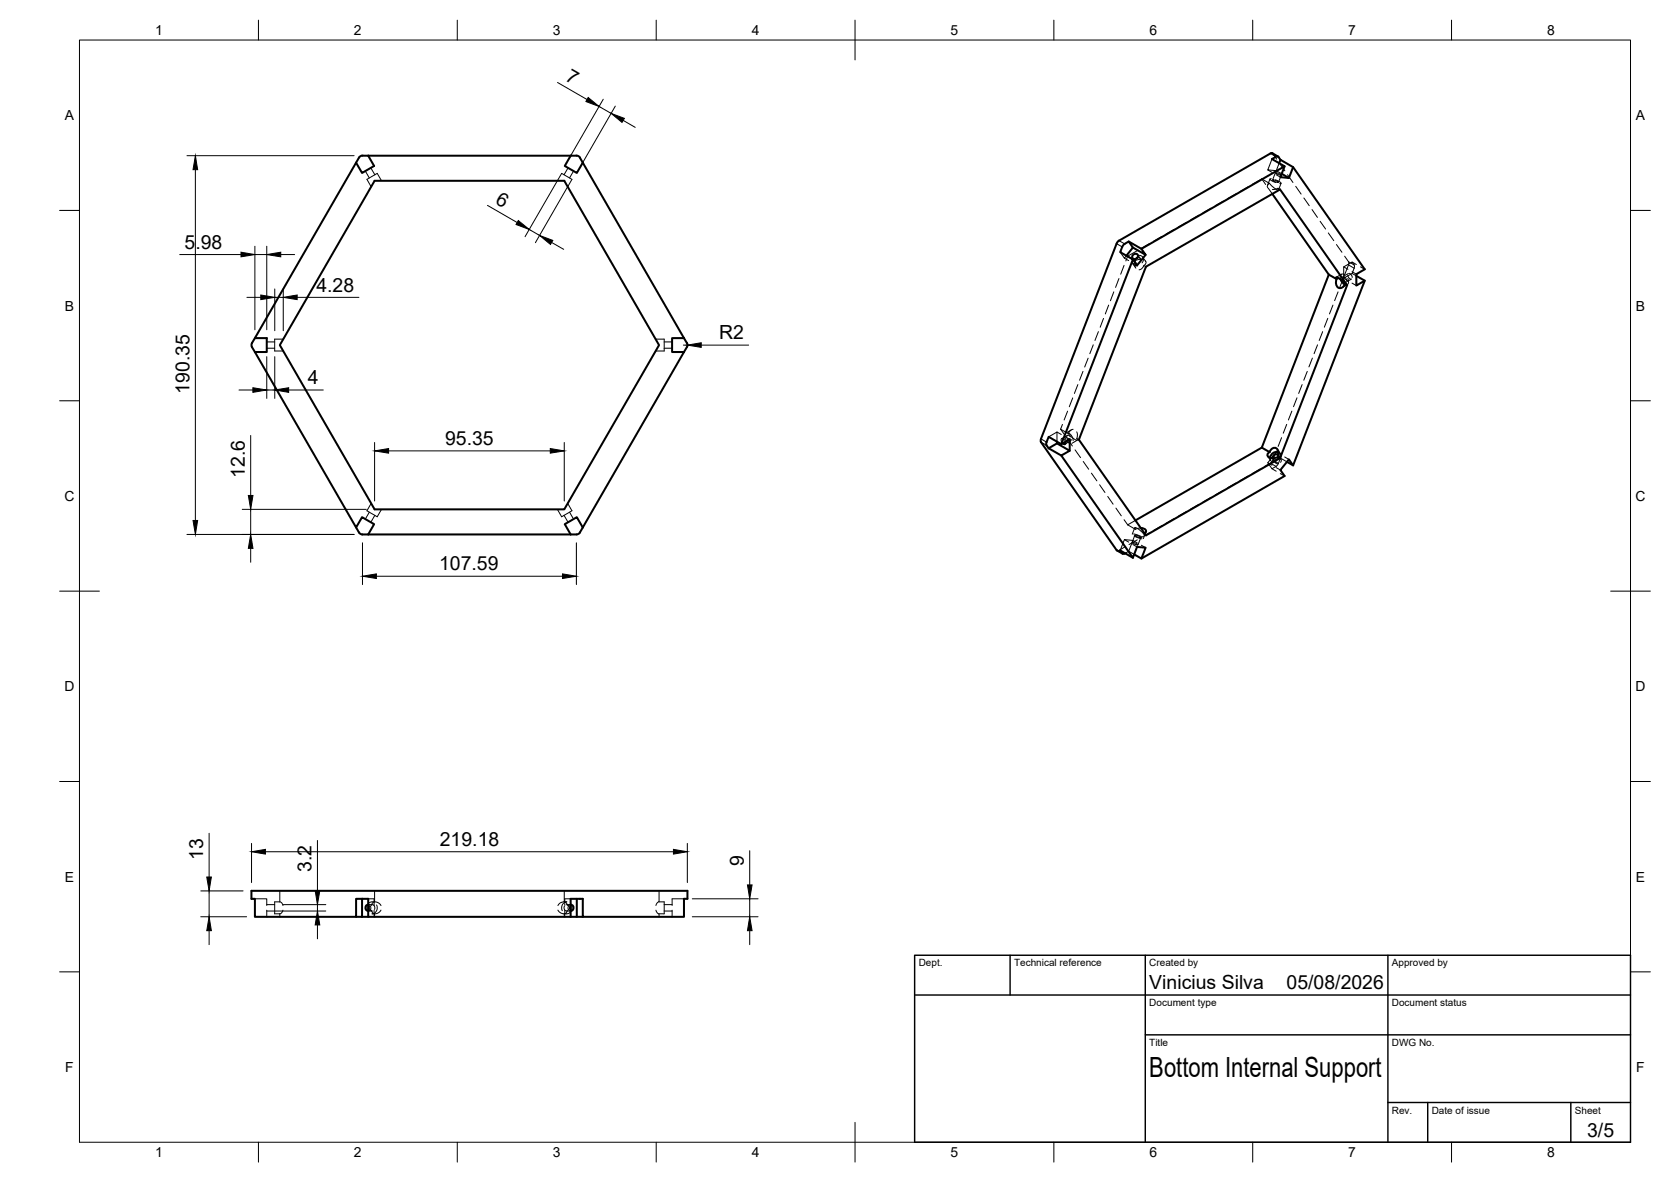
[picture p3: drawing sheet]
<svg xmlns="http://www.w3.org/2000/svg" width="420mm" height="297mm" viewBox="0 0 420 297" stroke-linecap="round" stroke-linejoin="round" font-family="sans-serif">
<!-- layer: Visible -->
<g fill="none" stroke="#000" stroke-width=".51">
<path d="M92.6 39.1l1.5 2.6-3.1 1.8-1.5-2.6M143.5 39.1l-1.5 2.6 3 1.8 1.5-2.6M319.4 38.6l-38.4 22.2-19.2 49.5v.8M319.9 38.5l1.4 .8M319.9 38.5h-.5M94.2 45.4h47.7l23.8 41.3-23.8 41.3h-47.7l-23.8-41.3zM319.9 48.7l14.2 20.3M322 40.2l-.5-.8-.4-.1-1.3 .7 3.2 1.8-36 20.7-3.2-1.8M322 40.2l3.1 1.8 18.1 25.7-2.2 1.2v2.9l2.2-1.3M322 40.2l-.4 .8M322.2 44h.1M322.3 43.7l1.8 1"/>
<path d="M323 41.8l-1.1 2.7 2.2 .2 1-2.7M283.2 64.3l1.7-2.1-1.1-1.5-1.4 .9-.7 1.8 3.2 1.8-18.1 46.4-3.1-1.8-.6 1.3M284.8 64.1a.7 .7 0 0 1 1.3-.1 .7 .7 0 0 1-.6 1.1 .58 .58 0 0 1-.8-.2 .58 .58 0 0 1 .1-.8zM284.9 62.2l3.2 1.8-1.1-1.5M285.9 64.9l-.3 .2M288.1 64l-2.2 2.7-1-1.5M288.1 67l33.8-19.4 16.8 24.1-16.8 43.4-33.8 19.4-16.8-24zM334.1 69l-16.8 43.5M334.1 69l2 1.1M336.1 70.1a1.57 1.57 0 0 0 .8 2.3 1.46 1.46 0 0 0 1.3-1.1M336.1 70.1l-.1-.4 .9 .4 1.3 1.2M337.1 70.3l.4 .7 .6 .5"/>
<path d="M338.2 71.4l.5 .3M341 69.3l2.2 1.2-18.1 46.5-1.5-.9M63.4 87.2l.7 1.3M64.1 85h3v3.5h-3M64.1 88.5l25.4 44.1 1.5-2.6 3.1 1.7-1.5 2.6M172 85l-26.2-45.4-.3-.4-54.4-.1-.5 .1-.3 .4-26.9 46.6-.2 .5 .2 .5M172 85l.8 1.5-.1 .7M172 85h-3v3.5h3M172 88.5l-25.5 44.1M172.7 87.2l-.7 1.3M261.7 111.1l19.1 27.1 1.5 1M265.8 111v.4l-2.1 1.3-.6-1 .1-.6"/>
<path d="M265.8 111.4l3.2 1.9-2.2 1.2-3.1-1.8M266.8 114.5l18.1 25.7 1-2.8 2.2 .2-1.1 2.8M266.8 111.6l2.2-1.2v2.9M267.9 111l-.1 .6-.6-.2M317.3 112.5l-31.8 18.3M317.3 112.5l1.9 1.1M319.2 113.6a1.14 1.14 0 0 1 1.3-1.1 1.14 1.14 0 0 1 1 1.3l-.2 1M319.2 113.6a.75 .75 0 0 0-.5 .8 .75 .75 0 0 0 .8 .7h.9l.9-.3M321.3 114.8l.6 .3M321.4 114.5a.81 .81 0 0 0-.9-.2 .81 .81 0 0 0-.5 .8M321.5 113.6a1.72 1.72 0 0 0-2.2 1.4M325.1 117l-1-1.5-2.2 2.6 1.1 1.5-36 20.8-1.8-1.1"/>
<path d="M89.5 132.6l.9 1.4 .7 .3h53.9l.7-.3 .8-1.4M146.5 132.6l-1.5-2.6-3 1.7 1.5 2.6M282.9 139.1l-.6 .1-.6-.9 3.2 1.9M286.9 132.7l.7 .1a.68 .68 0 0 1 .6 .6 .68 .68 0 0 1-.4 .7M63.2 223.9h109.6v2h-.8v4.5h-25.5v-4.5h-3v4.5h-50.9v-4.5h-3.1v4.5h-25.4v-4.5h-.9zM91 225.9v4.5h-1.5M91 230.4h1.6M92.6 227.3a.8 .8 0 0 0-.7 .8 .8 .8 0 0 0 .7 .8M143.5 230.4h3M143.5 227.3a.8 .8 0 0 1 .7 .8 .8 .8 0 0 1-.7 .8M145 225.9v4.5"/>
</g>
<!-- layer: Hidden -->
<g fill="none" stroke="#000" stroke-width=".25">
<path d="M319.8 40l-1 2.7 2.1 .2M319.9 38.5l1.1 1.5M91.9 43l1 1.7M93.2 42.2l1.1 1.7M95.9 45.4l-1.1-1.8-.3 .2-2.2 1.3 1 1.8M140.1 45.4l1.1-1.8 .4 .2 2.2 1.3-1.1 1.8M142.8 42.2l-1 1.7M144.2 43l-1 1.7M292.1 59.4l-2 1.2M295.2 57.6l-2 1.2M298.3 55.9l-2 1.2M301.4 54.1l-2 1.2"/>
<path d="M304.5 52.3l-2 1.2M307.6 50.5l-2 1.2M310.7 48.7l-2 1.2M313.8 47l-2 1.1M317.3 45l1.9 1.1a.72 .72 0 0 0-.4 1.2M317.3 45l.9 1.4M317.3 45l-2.4 1.3M318.8 42.7l1 .6M318.9 47.3l1 1.4M319.2 46.1l1.1 1.1a1.11 1.11 0 0 0 1.2 .5l-.2-.4M319.3 45l-.6 1.6M319.7 44.9h-.3a1.67 1.67 0 0 0 1.4 1"/>
<path d="M320 45.2l.7 .1 .8 .5a1.72 1.72 0 0 1-1.5-.6zM320.7 45.2l.5 .2a.75 .75 0 0 1 .9 .7l-.3 .1M320.7 43.4l-.7 1.8M320.9 43.9l1 .6M320.9 42.9l1.4 .8M321.6 41l-.7 1.9M321.7 41l1.4 1.9M321.9 47.6l-.6-.3-1.4 .3M322.1 46.1l-.6 1.6M322.2 43.9l-1-.5h-.5l.7 .5 .7 .1M322.2 44l-.7 1.8M323.7 43.9l1.4 2"/>
<path d="M325.8 46.8l1.4 2M327.9 49.7l1.3 2M329.9 52.7l1.4 1.9M331.9 55.6l1.4 2M334 58.5l1.4 2M278.8 76.7l-.9 2.2M280.1 73.3l-.9 2.3M281.3 70l-.8 2.2M281.7 63.4l1 1.5 .5-.6M282.6 66.7l-.8 2.2M282.7 64.9l1.1 .6M283.5 64.4l2 1.1-.2 .6 .2 1.1"/>
<path d="M283.5 64.4l-.4 1.2M284.7 64.9l.7 1M284.8 66.1l1.1 .6M284.9 66.3l.7 1.1M285 64.9a1.09 1.09 0 0 0-.2 1.3 1.09 1.09 0 0 0 1.2 .5M285.6 65.1a.6 .6 0 0 0-.3 .6 .6 .6 0 0 0 .6 .5M285.9 64.9a.6 .6 0 0 1 .7-.1 .6 .6 0 0 1 .2 .7M286 63l-2.5 1.4M286 64l.7 1M286.2 64.2a1.08 1.08 0 0 1 1.2 .6 1.08 1.08 0 0 1-.3 1.3M286.9 65.2l-1.4 .3M287.3 64.6l.8 1.1"/>
<path d="M288 65.6l.2 .4-.6 .7M288.1 67l-.5-.3-.5 .8-.7 .3M289.1 61.2l-2.1 1.2M333.9 80l-.9 2.2M335.2 76.7l-.9 2.2M336 61.5l1.4 1.9M336.4 73.3l-.8 2.3M337.3 68.9l-1.3 .8M337.5 69.9l.2 .7 .5 .3M337.7 70l-.8 2.2M337.9 67.1l2.1-1.2 .6 .9-.6 1.9-2.1 1.2zM337.9 69.5l.4 .3 .3 .8"/>
<path d="M337.9 69.9l1 .7M337.9 67.1l1 .6M338.1 64.4l1.1 1.6-1 2.9M338.1 69.1a.73 .73 0 0 0-1-.1 .73 .73 0 0 0-.1 1l.1 .3M338.8 71.5l-1.4 .8M338.9 70a.92 .92 0 0 1 .2 1 .92 .92 0 0 1-.8 .6l-.2-.1M338.9 69.1l.2 .7 .5 .3M339 68.7l-1.4 .8M339.3 68.7l.4 .3 .3 .7M339.9 70.1l-1.5 .8M340 71.1l1 .7M340 68.3l1 .6"/>
<path d="M340 65.9l1 .6M340 68.7l1 .6M342.1 67.1l1.1 .6M67.1 85.9h2M67.1 87.5h2M71.2 85.2h-2.1v3h2.1M164.9 85.2h2.1v3h-2.1M167 85.9h2M167 87.5h2M269.7 100l-.8 2.2M271 96.7l-.8 2.2M272.3 93.3l-.9 2.3"/>
<path d="M273.6 90l-.9 2.2M274.9 86.7l-.9 2.2M276.2 83.3l-.9 2.3M277.5 80l-.9 2.2M326.1 100l-.9 2.2M327.4 96.7l-.9 2.2M328.7 93.3l-.9 2.3M330 90l-.9 2.2M331.3 86.7l-.9 2.2M332.6 83.3l-.9 2.3M263.7 109.8l2.1-1.2v2.4M265.8 108.6l1 .6"/>
<path d="M266.7 107.9l.9 1.2M266.7 107.9l1.9 1.1M267.1 106.7l-.4 1.2M267.7 109.5a2.18 2.18 0 0 0 1.4 1.9M267.9 109.8l1.1 .6M267.9 111l-.4-.6a.46 .46 0 0 0-.7-.1 .46 .46 0 0 0 .1 .7l.3 .4M268.2 109.8a.46 .46 0 0 1 .5-.5 .46 .46 0 0 1 .4 .5M268.3 110.1l1.3 2M268.4 109.4l-1.4 .8M268.4 110.4l.1 .1a.43 .43 0 0 0 .5 .3 .43 .43 0 0 0 .3-.4M268.4 103.3l-.8 2.2M268.5 108.8a2.1 2.1 0 0 1 1.3 1.9"/>
<path d="M269.2 110.8l-1.4 .8M269.4 108l-1.4 .8M269.8 107.9l-.7 .3-.5 .8 1 1a1.41 1.41 0 0 0 1.3 .6l-.2-.4 .2-.9-.2-.8M270.3 113.1l1.4 1.9M270.7 110.2l.6 .3M270.9 110.6l-1.4 .8M272.4 116l1.3 1.9M274.4 118.9l1.4 1.9M313.8 119.6l-2 1.2M316.9 117.8l-2 1.2M318.7 114.7l.8 1M318.8 116.3l1 .6"/>
<path d="M319.3 115a1.06 1.06 0 0 0 1.5 1.1M319.8 117.8l1.1 .6M320.1 115.3l.7 1M320.9 115.5a.58 .58 0 0 0-.2 .7 .58 .58 0 0 0 .7 .4M320.9 117.5l1 .6M320.9 113.6l1.1 1.5-.8 1.8-1.4 .9-1-1.5zM320.9 113.6l1.1 .6M320.9 113.3l-1.1 2.8-1.9 1.1M321.2 113l.7 1M321.4 114.4l.7 1M321.4 114.5a.8 .8 0 0 1-.4 .9 .8 .8 0 0 1-1-.2M321.5 113.7a1.07 1.07 0 0 1 .3 1.8"/>
<path d="M321.5 115.2a.59 .59 0 0 1 .6 .3 .59 .59 0 0 1-.1 .7M321.9 119l1.1 .6M322 115.1l1.6 1M322.2 110l-.8 2.2M323 114.8l1.1 .7M323.5 106.6l-.8 2.3M324.8 103.3l-.8 2.2M92.9 128.7l-1 1.7M93.3 126.5l-1 1.9 2.2 1.3 .3 .2 1.1-1.9M94.3 129.5l-1.1 1.7M141.8 129.5l1 1.7M142.7 126.5l1.1 1.9-2.2 1.3-.4 .2-1.1-1.9"/>
<path d="M143.2 128.7l1 1.7M276.5 121.8l1.3 2M278.5 124.8l1.4 1.9M280.6 127.7l1.3 1.9M281.7 138.3l1-2.7 2.2 .2-1.1 2.7M282.6 130.6l.9 1.3M282.7 135.6l1.1 .6M282.9 137.4l-1.7 1h-.3M283.5 131.9l2 1.1-.2-.3a3.2 3.2 0 0 1 2.3 1.5l.5 .3M283.8 138.5l-.9 .6M283.8 138.5l1.4 .8M284.6 136.3l.9 .2 .6 .4-.9-.2z"/>
<path d="M284.8 136.8l1.1 .6M284.9 135.8l1 .6M285 134.2l2 .7M285.2 134.7l1.9 .7M285.3 132.6l-.6 1.6M285.3 134.5l-.7 1.8M285.4 134.5l.8 .2 .6 .4a1.73 1.73 0 0 1-1.4-.6zM285.5 130.8l-2 1.1M286 135.7l-2.1 1.1M286.9 132.7l-1.4 .3M286.9 135.1l-.8 1.8M287 137l1.1 .6"/>
<path d="M287.8 134.1l-.2 .1M288.1 133.7l-.6 1.6M289.1 133.9l-2.1 1.2M292.1 132.1l-2 1.2M295.2 130.3l-2 1.2M298.3 128.5l-2 1.2M301.4 126.8l-2 1.1M304.5 125l-2 1.2M307.6 123.2l-2 1.2M310.7 121.4l-2 1.2M64.1 225.9h3v1.6M67.1 228.7v1.7"/>
<path d="M67.1 227.3h2M67.1 228.9h2M70.4 226.6l.4 .3 .3 .6M70.4 226.6h-1.3v3h1.3M70.4 223.9v2.7M70.4 229.6v.8M71.1 228.7l-.3 .7-.4 .2M92.6 225.9h1.5v1.6M92.9 227.8v.1a.79 .79 0 0 0 .7 1h-1a.82 .82 0 0 0 .6-.7 .82 .82 0 0 0-.6-.9h1a.82 .82 0 0 1 .5 1.2M93.4 228.7l.3 .7 .5 .2v.8M94.1 228.7v1.7M94.2 223.9v2.7l-.5 .3-.3 .6"/>
<path d="M94.7 227.4a1.5 1.5 0 0 1-1.1 2.2l1.2-.1 1-.8M95.8 227.6a1.95 1.95 0 0 0-1.8-1 1.95 1.95 0 0 0-1.7 1.2l.1 1.1M140.3 228.7l.7 .7 .9 .2v.8M141.9 223.9v2.7l-.9 .3-.7 .7M141.9 227.8a.82 .82 0 0 0 .6 1.1h1a.82 .82 0 0 1-.7-.8 .82 .82 0 0 1 .7-.8h-1a.8 .8 0 0 1 .6 1.2M142 228.7v1.7M142.7 227.5l-.4-.6-.4-.3h.6a1.49 1.49 0 0 0-1.1 2.3M143.5 225.9h-1.5v1.6M143.7 227.4a1.55 1.55 0 0 1-.2 1.7 1.55 1.55 0 0 1-1.6 .5l.4-.2 .4-.7M164.9 228.7l.3 .7 .5 .2v.8M165.7 223.9v2.7l-.5 .3-.3 .6M165.7 226.6h1.3v3h-1.3"/>
<path d="M167 227.3h2M167 228.9h2M169 228.7v1.7M172 225.9h-3v1.6"/>
</g>
<!-- layer: Visible Narrow -->
<path d="M319.4 38.6l1.4 .8M280.8 61.2l1.4 .8M281.4 60.5l1.4 .8M261.7 110.3l1.4 .8M261.7 111.1l1.4 .8M280.8 138.2l1.4 .9" fill="none" stroke="#000" stroke-width=".25"/>
<!-- layer: Hidden Narrow -->
<path d="M320 38.6l1.5 .8M339.1 66.6l1.4 .8M339.1 65.8l1.4 .8M319.4 116.4l1.4 .8M320 115.6l1.5 .8M281.4 138.3l1.4 .8" fill="none" stroke="#000" stroke-width=".25"/>
<!-- layer: BORDER -->
<g fill="none" stroke="#000" stroke-width=".25">
<path d="M20 10.1h390v276.9h-390zM65 5.1v5M115 5.1v5M165 5.1v5M215 5.1v10M265 5.1v5M315 5.1v5M365 5.1v5M15 52.9h5M410 52.9h5M15 100.7h5M410 100.7h5"/>
<path d="M15 148.6h10M405 148.6h10M15 196.4h5M410 196.4h5M15 244.2h5M410 244.2h5M65 287v5M115 287v5M165 287v5M215 282.1v9.9M265 287v5M315 287v5"/>
<path d="M365 287v5"/>
</g>
<!-- layer: TITLEBLOCK -->
<path d="M230 240.1h180v46.9h-180zM230 250h180M254 240.1v9.9M288 240.1v46.9M349 240.1v46.9M288 260.1h122M349 277.1h61M359 277.1v9.9M395 277.1v9.9" fill="none" stroke="#000" stroke-width=".36"/>
<!-- layer: FD_Dimensions -->
<g fill="none" stroke="#000" stroke-width=".25">
<path d="M47 39.1h42M140.2 20.7l7.4 4.3M150.6 26.8l3.1 1.7M151.7 24.9l-8.7 15M154.7 26.7l-8.6 14.9M156.7 30.3l3 1.7M49.1 42.6v88.2M122.6 51.6l7.4 4.3M133.1 57.7l2.6 1.5M140.2 45.4l-8.2 14.1M142.7 46.9l-8.1 14.1M45.2 64h15.4"/>
<path d="M62.1 74.7h3.5M64.1 61.9v21M64.1 64h3M67.1 61.9v21M69.1 72.6v10.5M69.1 74.7h2.1M70.6 64h3.5M71.2 72.6v10.5M74.7 74.7h15.6M138.7 60.9l3 1.8M60.1 98h3.5M67.1 89.6v10.5"/>
<path d="M67.1 98h2M69.1 89.6v10.5M72.6 98h8.7M171.8 86.7h1M176.3 86.7h11.9M63 109.4v15.1M94.2 111.2v14.7M97.7 113.3h40.7M141.9 111.2v14.7M47 134.3h42M60.9 128h31.2M63 128v6.3"/>
<path d="M63 137.8v3.5M91.1 136.4v10.5M144.9 136.4v10.5M94.6 144.8h46.8M52.6 209.4v11M63.2 211.9v9.9M66.7 214h102.6M79.8 211.2v12.6M172.8 211.9v9.9M188.5 213.8v8.6M50.5 230.4h11.5M50.5 223.9h10.6"/>
<path d="M52.6 223.9v6.5M52.6 233.9v3.5M69.2 228.9h12.7M71.2 227.3h10.7M79.8 227.3v1.6M79.8 232.4v3.5M174.1 230.4h16.5M174.1 225.9h16.5M188.5 225.9v4.5M188.5 233.9v3.5"/>
</g>
<g fill="#000" stroke="#000" stroke-width=".25">
<path d="M147.9 24.5l2.7 2.3-3.3-1.3zM153.7 28.5l3.3 1.2-.6 1.1zM49.1 39.1l.6 3.5h-1.2zM130.3 55.4l2.8 2.3-3.3-1.3zM60.6 63.4l3.5 .6-3.5 .5zM65.6 74.1l3.5 .6-3.5 .6zM67.1 64l3.5-.6v1.1zM71.2 74.7l3.5-.6v1.2zM135.7 59.2l3.3 1.2-.6 1zM63.6 97.4l3.5 .6-3.5 .6zM69.1 98l3.5-.6v1.2zM172.8 86.7l3.5-.6v1.2z"/>
<path d="M94.2 113.3l3.5-.6v1.2zM138.4 112.7l3.5 .6-3.5 .6zM48.5 130.8h1.2l-.6 3.5zM63 134.3l.6 3.5h-1.2zM62.4 124.5h1.2l-.6 3.5zM91.1 144.8l3.5-.6v1.2zM141.4 144.2l3.5 .6-3.5 .6zM63.2 214l3.5-.5v1.1zM169.3 213.5l3.5 .5-3.5 .6zM52.6 230.4l.5 3.5h-1.1zM52 220.4h1.1l-.5 3.5zM79.8 228.9l.6 3.5h-1.2z"/>
<path d="M79.2 223.8h1.2l-.6 3.5zM188.5 230.4l.6 3.5h-1.2zM187.9 222.4h1.2l-.6 3.5z"/>
</g>
<text font-size="7" x="289" y="270.6">Bottom Internal Support</text>
<g font-size="4.9">
<text x="141.9" y="20.1" transform="rotate(30 141.9 20.1)">7</text>
<text x="124.4" y="51" transform="rotate(30 124.4 51)">6</text>
<text x="46.4" y="62.5">5.98</text>
<text x="79.6" y="73.3">4.28</text>
<text x="180.8" y="85.3">R2</text>
<text x="47.6" y="98.9" transform="rotate(-90 47.6 98.9)">190.35</text>
<text x="77.4" y="96.6">4</text>
<text x="111.9" y="111.9">95.35</text>
<text x="61.6" y="120.1" transform="rotate(-90 61.6 120.1)">12.6</text>
<text x="110.4" y="143.3">107.59</text>
<text x="110.6" y="212.6">219.18</text>
<text x="51.1" y="216" transform="rotate(-90 51.1 216)">13</text>
<text x="78.4" y="219.1" transform="rotate(-90 78.4 219.1)">3.2</text>
<text x="187" y="217.7" transform="rotate(-90 187 217.7)">9</text>
<text x="289" y="248.5">Vinicius Silva</text>
<text x="323.5" y="248.5">05/08/2026</text>
<text x="399.1" y="285.7">3/5</text>
</g>
<g font-size="3.5">
<text x="39" y="8.8">1</text>
<text x="89" y="8.8">2</text>
<text x="139" y="8.8">3</text>
<text x="189" y="8.8">4</text>
<text x="239" y="8.8">5</text>
<text x="289" y="8.8">6</text>
<text x="339" y="8.8">7</text>
<text x="389" y="8.8">8</text>
<text x="16.3" y="30.2">A</text>
<text x="411.3" y="30.2">A</text>
<text x="16.3" y="78">B</text>
<text x="411.3" y="78">B</text>
<text x="16.2" y="125.9">C</text>
<text x="411.2" y="125.9">C</text>
<text x="16.2" y="173.7">D</text>
<text x="411.2" y="173.7">D</text>
<text x="16.3" y="221.6">E</text>
<text x="411.3" y="221.6">E</text>
<text x="16.4" y="269.4">F</text>
<text x="411.4" y="269.4">F</text>
<text x="39" y="290.8">1</text>
<text x="89" y="290.8">2</text>
<text x="139" y="290.8">3</text>
<text x="189" y="290.8">4</text>
<text x="239" y="290.8">5</text>
<text x="289" y="290.8">6</text>
<text x="339" y="290.8">7</text>
<text x="389" y="290.8">8</text>
</g>
<g font-size="2.5">
<text x="231" y="242.9">Dept.</text>
<text x="255" y="242.9">Technical reference</text>
<text x="289" y="242.9">Created by</text>
<text x="350" y="242.9">Approved by</text>
<text x="289" y="252.8">Document type</text>
<text x="350" y="252.8">Document status</text>
<text x="289" y="262.9">Title</text>
<text x="350" y="262.9">DWG No.</text>
<text x="350" y="279.9">Rev.</text>
<text x="360" y="279.9">Date of issue</text>
<text x="396" y="279.9">Sheet</text>
</g>
</svg>
